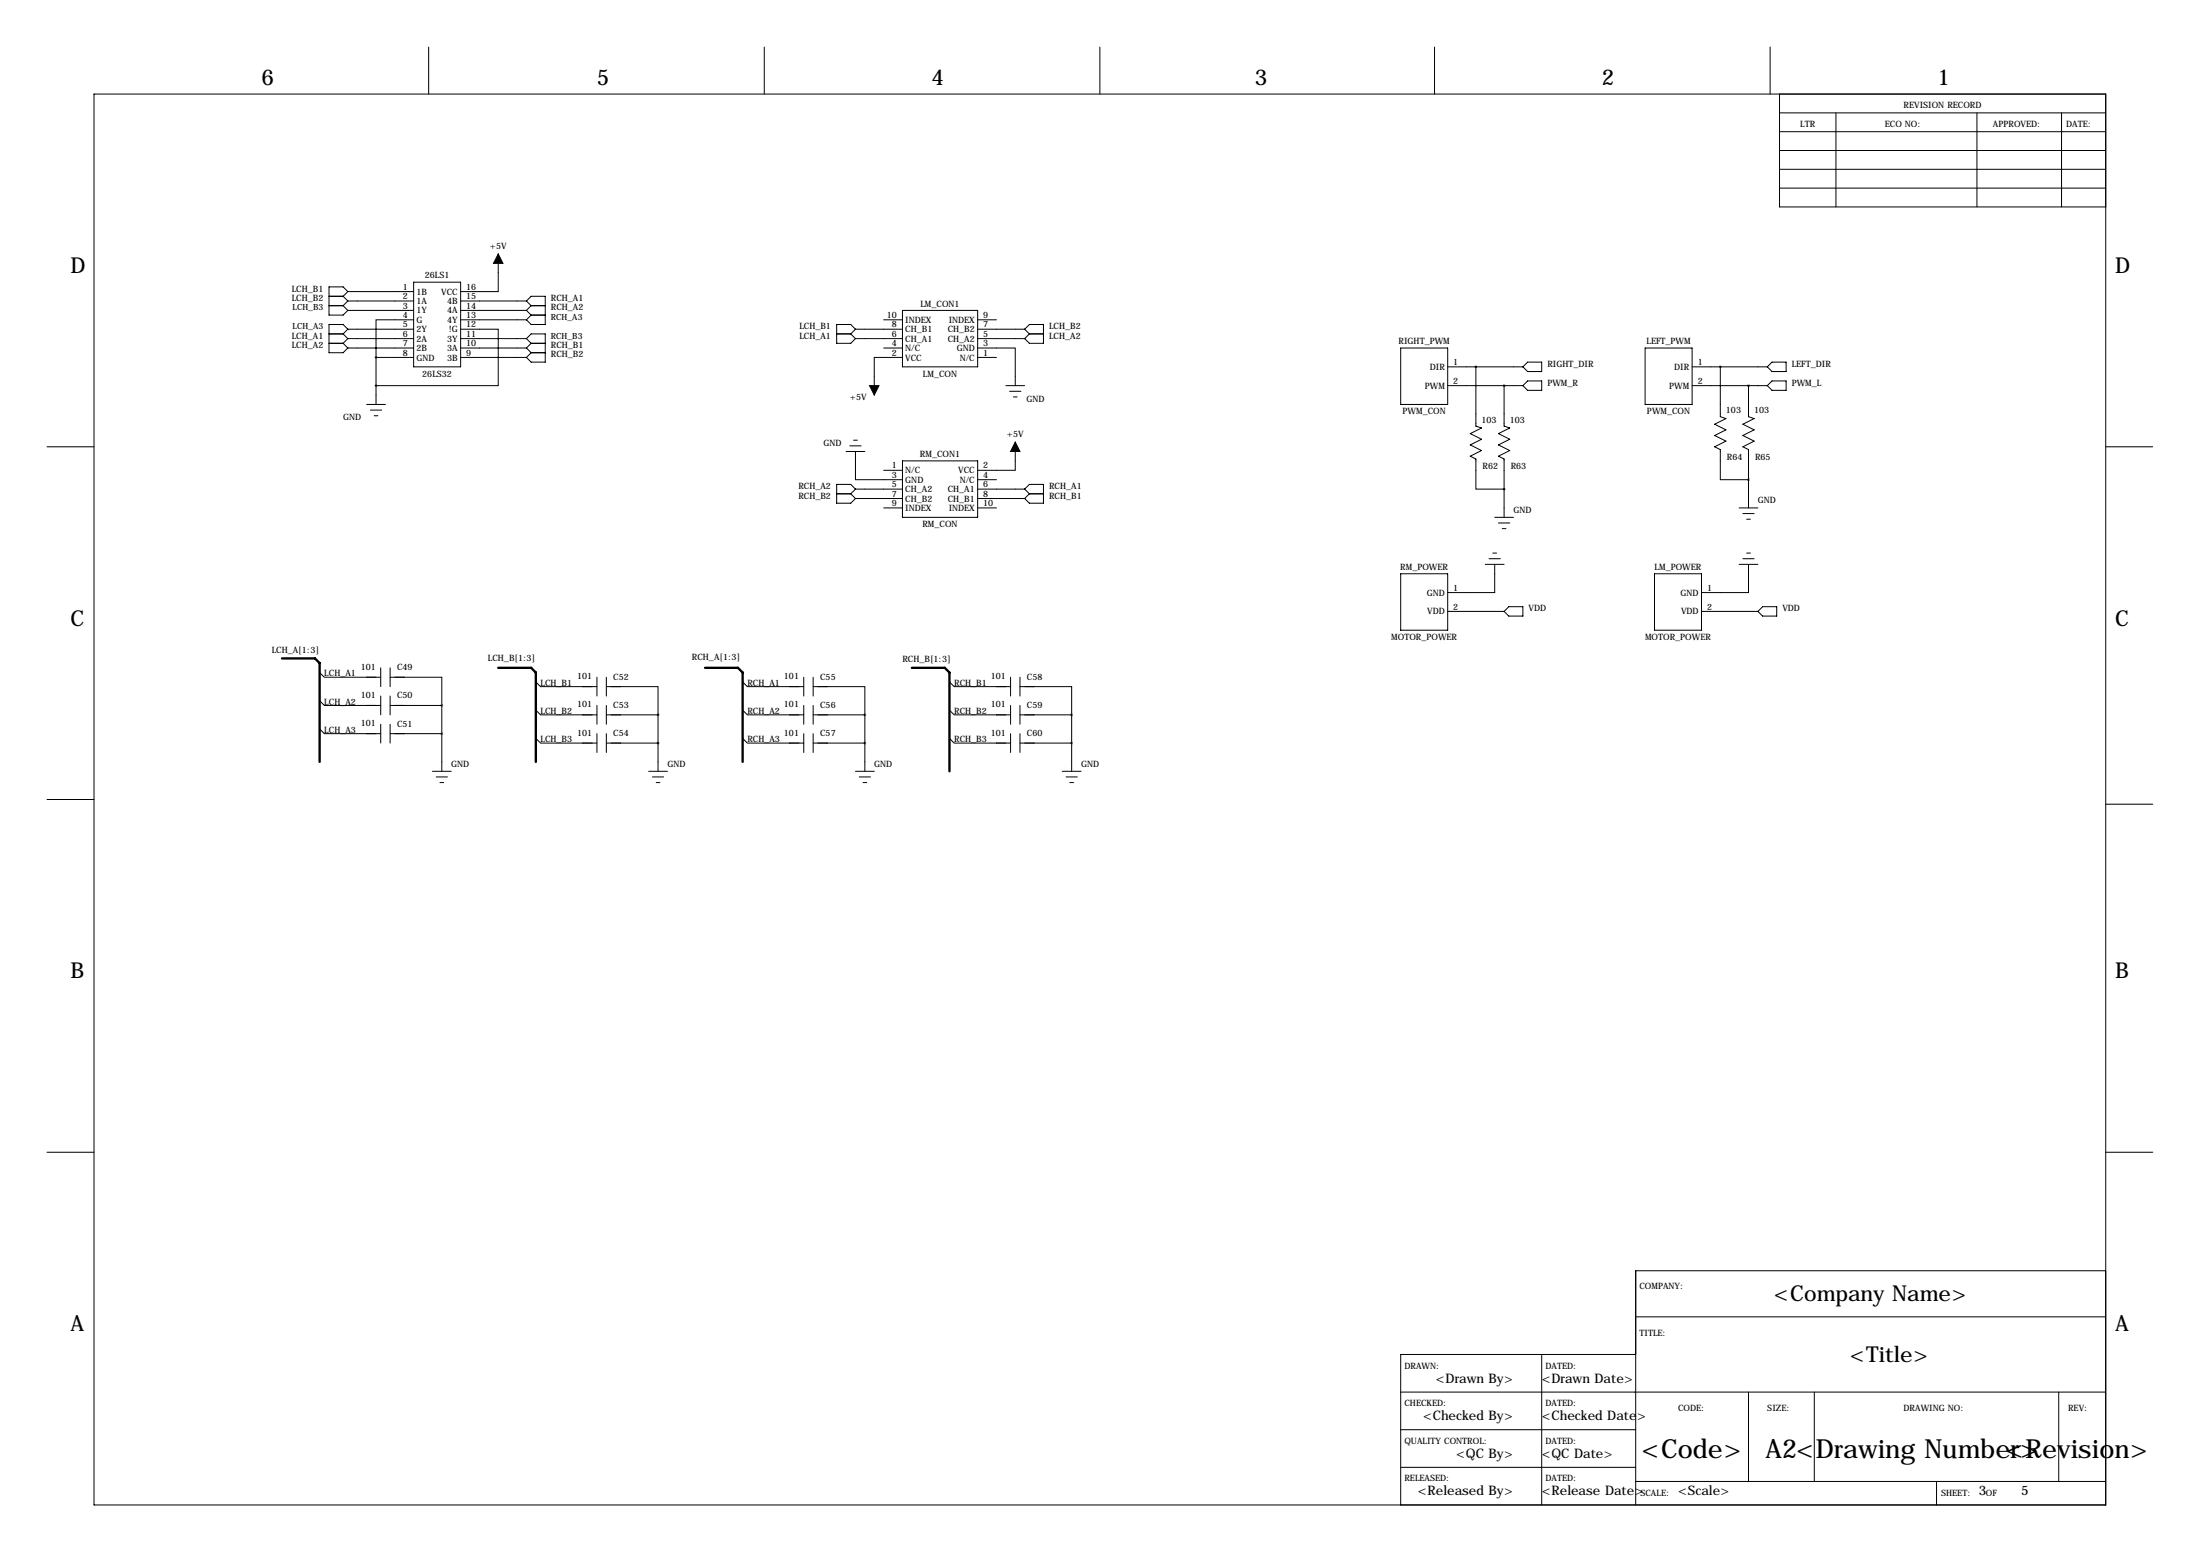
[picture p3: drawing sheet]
<svg xmlns="http://www.w3.org/2000/svg" width="594mm" height="419mm" viewBox="0 0 594 419" stroke-linecap="round" stroke-linejoin="round" font-family="sans-serif">
<g fill="none" stroke="#000" stroke-width=".27">
<path d="M115.8 12.7v12.7M206.5 12.7v12.7M297.2 12.7v12.7M387.6 12.7v12.7M478.3 12.7v12.7M25.4 25.4h543.6v381h-543.6zM480.8 25.4v30.5h88.2M480.8 30.5h88.2M480.8 35.6h88.2M496.1 30.5v25.4M534.2 30.5v25.4M557 30.5v25.4"/>
<path d="M480.8 40.6h88.2M480.8 45.7h88.2M480.8 50.8h88.2M94 78.7h17.8M94 78.7l-1.3-1.2h-3.8v7.6h3.8l1.3-1.3M94 78.7l-1.3 1.3M111.8 76.2h12.7v22.9h-12.7zM134.6 68.6v10.1h-10.1M88.9 82.6h3.8M88.9 80h3.8M88.9 92.7h3.8M88.9 90.2h3.8"/>
<path d="M92.7 80l1.3 1.3M92.7 92.7l1.3 1.3M92.7 90.2l1.3 1.2M92.7 82.6l1.3 1.2M94 81.3h17.8M94 83.8h17.8M94 88.9h17.8M94 91.4h17.8M94 94h17.8M94 88.9l-1.3-1.3h-3.8v7.6h3.8l1.3-1.2M94 81.3l-1.3 1.3M94 91.4l-1.3 1.3"/>
<path d="M94 88.9l-1.3 1.3M101.6 96.5h10.2M101.6 96.5v12.7M111.8 86.4h-10.2v10.1M124.5 88.9h10.1v15.2h-33M124.5 81.3h17.7M124.5 83.8h17.7M124.5 86.4h17.7M124.5 91.4h17.7M124.5 94h17.7M124.5 96.5h17.7M142.2 81.3l1.3 1.3"/>
<path d="M142.2 81.3l1.3-1.3h3.8v7.6h-3.8l-1.3-1.2M142.2 91.4l1.3-1.2h3.8v7.6h-3.8l-1.3-1.3M142.2 83.8l1.3 1.3M142.2 94l1.3 1.2M142.2 91.4l1.3 1.3M143.5 82.6h3.8M143.5 85.1h3.8M143.5 82.6l-1.3 1.2M143.5 95.2h3.8M143.5 92.7h3.8M143.5 92.7l-1.3 1.3M143.5 95.2l-1.3 1.3"/>
<path d="M143.5 85.1l-1.3 1.3M226.1 90.2h3.8M229.9 90.2l1.2 1.2M231.1 88.9h12.7M231.1 91.4h12.7M231.1 88.9l-1.2-1.3h-3.8v5.1h3.8l1.2-1.3M231.1 88.9l-1.2 1.3M238.8 86.4h5M238.8 94h5M243.8 96.5h-7.6v10.2M243.8 83.8h20.4v15.3h-20.4zM264.2 94h10.1v10.1"/>
<path d="M264.2 86.4h5M264.2 88.9h12.7M264.2 91.4h12.7M264.2 96.5h5M276.9 88.9l1.2-1.3h3.8v5.1h-3.8l-1.2-1.3M276.9 88.9l1.2 1.3M278.1 90.2h3.8M278.1 90.2l-1.2 1.2M378.5 94h12.7v15.2h-12.7zM391.2 99.1h20.3M398.8 99.1v16l1.5 .5-3 1.5 3 1.5-3 1.5 3 1.6-3 1.5 1.5 .8v8.1h7.6M412.7 97.8h3.9v2.5h-3.9l-1.2-1.2z"/>
<path d="M444.5 94h12.7v15.2h-12.7zM457.2 99.1h20.3M464.8 99.1v13.4l1.5 .5-3 1.6 3 1.5-3 1.5 3 1.5-3 1.5 1.5 .8v8.1h7.6M477.5 99.1l1.3-1.3h3.8v2.5h-3.8zM99.1 109.2h5M100.1 110.7h3M101.1 112.3h1M230.6 118.9h1M271.8 104.1h5.1M272.8 105.7h3M273.8 107.2h1M274.3 119.4v7.6h-10.1"/>
<path d="M391.2 104.1h20.3M406.4 104.1v11l1.5 .5-3 1.5 3 1.5-3 1.5 3 1.6-3 1.5 1.5 .8v15.7M412.7 102.9h3.9v2.5h-3.9l-1.2-1.3zM457.2 104.1h20.3M472.4 104.1v8.4l1.6 .5-3.1 1.6 3.1 1.5-3.1 1.5 3.1 1.5-3.1 1.5 1.5 .8v15.8M478.8 102.9h3.8v2.5h-3.8l-1.3-1.3zM12.7 120.6h12.7M226.1 133.3h3.8M228.6 121.9h5.1M229.6 120.4h3.1M229.9 133.3l1.2 1.3M231.1 121.9v7.6h12.7"/>
<path d="M231.1 132.1h12.7M231.1 134.6h12.7M231.1 132.1l-1.2-1.3h-3.8v5.1h3.8l1.2-1.3M231.1 132.1l-1.2 1.2M238.8 127h5M238.8 137.2h5M243.8 124.5h20.4v15.2h-20.4zM264.2 129.5h5M264.2 132.1h12.7M264.2 134.6h12.7M264.2 137.2h5M276.9 132.1l1.2-1.3h3.8v5.1h-3.8l-1.2-1.3"/>
<path d="M276.9 132.1l1.2 1.2M278.1 133.3h3.8M278.1 133.3l-1.2 1.3M403.9 139.7h5M469.9 137.2h5.1M470.9 138.7h3.1M569 120.6h12.7M378.5 154.9h12.7v15.3h-12.7zM401.3 152.4h5.1M402.3 150.9h3.1M403.4 149.4h1M403.9 152.4v7.6h-12.7"/>
<path d="M404.9 141.2h3M405.9 142.7h1M447 154.9h12.7v15.3h-12.7zM469.9 152.4h5.1M470.9 150.9h3.1M471.9 140.2h1M471.9 149.4h1M472.4 152.4v7.6h-12.7M391.2 165.1h15.2M407.7 163.8h3.8v2.6h-3.8l-1.3-1.3zM459.7 165.1h15.3M476.2 163.8h3.9v2.6h-3.9l-1.2-1.3z"/>
<path d="M86.4 181.6l1.2 1.3h15.3M86.4 189.2l1.2 1.3h15.3M86.4 196.8l1.2 1.3h15.3M102.9 180.3v5.1M102.9 188v5M102.9 195.6v5.1M105.4 182.9h14v7.6M105.4 180.3v5.1M105.4 188v5M105.4 195.6v5.1M105.4 190.5h14M105.4 198.1h14"/>
<path d="M119.4 190.5v17.8M144.8 184.1l1.2 1.3h15.3M144.8 191.8l1.2 1.2h15.3M144.8 199.4l1.2 1.3h15.3M161.3 182.9v5.1M161.3 190.5v5.1M161.3 198.1v5.1M163.8 185.4h14v7.6M163.8 182.9v5.1M163.8 190.5v5.1M163.8 198.1v5.1M163.8 193h14"/>
<path d="M177.8 193v15.3M200.7 184.1l1.2 1.3h15.3M200.7 191.8l1.2 1.2h15.3M200.7 199.4l1.2 1.3h15.3M217.2 182.9v5.1M217.2 190.5v5.1M217.2 198.1v5.1M219.7 185.4h14v7.6M219.7 193h14M219.7 182.9v5.1M219.7 190.5v5.1M219.7 198.1v5.1"/>
<path d="M233.7 193v15.3M256.5 184.1l1.3 1.3h15.2M256.5 191.8l1.3 1.2h15.2M256.5 199.4l1.3 1.3h15.2M273 182.9v5.1M273 190.5v5.1M273 198.1v5.1M275.6 185.4h14v7.6M275.6 193h14M275.6 182.9v5.1M275.6 190.5v5.1M275.6 198.1v5.1"/>
<path d="M289.6 193v15.3M12.7 215.9h12.7M116.8 208.3h5.1M117.9 209.8h3M118.9 211.3h1M163.8 200.7h14M175.3 208.3h5M176.3 209.8h3M177.3 211.3h1M219.7 200.7h14M231.1 208.3h5.1M232.2 209.8h3"/>
<path d="M233.2 211.3h1M275.6 200.7h14M287 208.3h5.1M288 209.8h3.1M289.1 211.3h1M569 217.2h12.7M12.7 311.1h12.7M569 311.1h12.7M442 355.6h127M569 343.2h-127v63.2M378.5 375.9h190.5M416.6 365.8v40.6"/>
<path d="M442 365.8h-63.5v40.6M472.4 375.9v24.1M490.2 375.9v24.1M556.3 375.9v24.1M378.5 386.1h63.5M378.5 396.2h63.5M442 400h127M523.2 400v6.4"/>
</g>
<path d="M134.6 68.6l1.3 2.5h-2.6zM234.9 104.1h2.6l-1.3 2.6zM274.3 119.4l1.3 2.5h-2.6z" fill="#000" stroke="#000" stroke-width=".27"/>
<path d="M289.5 193a.05 .05 0 0 0 .1 0 .05 .05 0 0 0-.1 0zM289.5 200.7a.05 .05 0 0 0 .1 0 .05 .05 0 0 0-.1 0zM472.4 104.1a.05 .05 0 0 0 .1 0 .05 .05 0 0 0-.1 0zM472.4 129.5a.05 .05 0 0 0 .1 0 .05 .05 0 0 0-.1 0z" fill="#000" stroke="#000" stroke-width=".63"/>
<path d="M76.2 177.8h8.9l1.3 1.3v26.6M134.6 180.3h8.9l1.3 1.3v24.1M190.5 180.3h8.9l1.3 1.3v24.1M246.4 180.3h8.9l1.2 1.3v26.7" fill="none" stroke="#000" stroke-width=".63"/>
<g font-size="7.1">
<text x="443.5" y="393.7">&lt;Code&gt;</text>
<text x="477.1" y="393.7">A2&lt;Drawing Number&gt;</text>
<text x="542" y="393.7">&lt;Revision&gt;</text>
</g>
<g font-size="5.9">
<text x="70.6" y="22.9">6</text>
<text x="161.3" y="22.9">5</text>
<text x="251.7" y="22.9">4</text>
<text x="339.1" y="22.9">3</text>
<text x="432.8" y="22.9">2</text>
<text x="523.5" y="22.9">1</text>
<text x="19" y="73.7">D</text>
<text x="571.5" y="73.7">D</text>
<text x="19" y="168.9">C</text>
<text x="571.5" y="168.9">C</text>
<text x="19" y="264.2">B</text>
<text x="571.5" y="264.2">B</text>
<text x="479.3" y="351.3">&lt;Company Name&gt;</text>
<text x="19" y="359.4">A</text>
<text x="571.5" y="359.4">A</text>
<text x="499.8" y="367.8">&lt;Title&gt;</text>
</g>
<g font-size="3.6">
<text x="387.9" y="373.4">&lt;Drawn By&gt;</text>
<text x="416.6" y="373.4">&lt;Drawn Date&gt;</text>
<text x="384.5" y="383.5">&lt;Checked By&gt;</text>
<text x="416.6" y="383.5">&lt;Checked Date&gt;</text>
<text x="393.5" y="393.7">&lt;QC By&gt;</text>
<text x="416.6" y="393.7">&lt;QC Date&gt;</text>
<text x="383.1" y="403.8">&lt;Released By&gt;</text>
<text x="416.6" y="403.8">&lt;Release Date&gt;</text>
<text x="453.4" y="403.8">&lt;Scale&gt;</text>
<text x="534.7" y="403.8">3</text>
<text x="546.1" y="403.8">5</text>
</g>
<g font-size="2.4">
<text x="514.4" y="29.2">REVISION RECORD</text>
<text x="486.4" y="34.3">LTR</text>
<text x="509.3" y="34.3">ECO NO:</text>
<text x="538.5" y="34.3">APPROVED:</text>
<text x="558.3" y="34.3">DATE:</text>
<text x="132.3" y="67.3">+5V</text>
<text x="114.8" y="75.2">26LS1</text>
<text x="78.8" y="78.7">LCH_B1</text>
<text x="78.8" y="81.3">LCH_B2</text>
<text x="108.9" y="78.2">1</text>
<text x="108.9" y="80.8">2</text>
<text x="108.9" y="83.3">3</text>
<text x="112.5" y="79.6">1B</text>
<text x="112.5" y="82.1">1A</text>
<text x="119.2" y="79.6">VCC</text>
<text x="120.8" y="82.1">4B</text>
<text x="126" y="78.2">16</text>
<text x="126" y="80.8">15</text>
<text x="126" y="83.3">14</text>
<text x="148.8" y="81.3">RCH_A1</text>
<text x="148.8" y="83.8">RCH_A2</text>
<text x="248.7" y="82.8">LM_CON1</text>
<text x="108.9" y="85.9">4</text>
<text x="108.9" y="88.4">5</text>
<text x="112.5" y="84.7">1Y</text>
<text x="112.5" y="87.2">G</text>
<text x="112.5" y="89.7">2Y</text>
<text x="120.8" y="84.7">4A</text>
<text x="120.8" y="87.2">4Y</text>
<text x="121.3" y="89.7">!G</text>
<text x="126" y="85.9">13</text>
<text x="126" y="88.4">12</text>
<text x="216" y="88.9">LCH_B1</text>
<text x="239.6" y="85.9">10</text>
<text x="241" y="88.4">8</text>
<text x="244.6" y="87.2">INDEX</text>
<text x="244.6" y="89.7">CH_B1</text>
<text x="256.1" y="89.7">CH_B2</text>
<text x="256.3" y="87.2">INDEX</text>
<text x="265.7" y="85.9">9</text>
<text x="265.7" y="88.4">7</text>
<text x="283.5" y="88.9">LCH_B2</text>
<text x="78.8" y="94">LCH_A2</text>
<text x="78.8" y="91.4">LCH_A1</text>
<text x="108.9" y="90.9">6</text>
<text x="108.9" y="93.5">7</text>
<text x="112.5" y="92.3">2A</text>
<text x="112.5" y="94.8">2B</text>
<text x="120.8" y="92.3">3Y</text>
<text x="120.8" y="94.8">3A</text>
<text x="126" y="90.9">11</text>
<text x="126" y="93.5">10</text>
<text x="148.8" y="94">RCH_B1</text>
<text x="216" y="91.4">LCH_A1</text>
<text x="241" y="90.9">6</text>
<text x="241" y="93.5">4</text>
<text x="244.6" y="92.3">CH_A1</text>
<text x="244.6" y="94.8">N/C</text>
<text x="256.1" y="92.3">CH_A2</text>
<text x="258.5" y="94.8">GND</text>
<text x="265.7" y="90.9">5</text>
<text x="265.7" y="93.5">3</text>
<text x="283.5" y="91.4">LCH_A2</text>
<text x="377.9" y="93">RIGHT_PWM</text>
<text x="444.9" y="93">LEFT_PWM</text>
<text x="108.9" y="96">8</text>
<text x="112.5" y="97.4">GND</text>
<text x="114.1" y="101.7">26LS32</text>
<text x="120.8" y="97.4">3B</text>
<text x="126" y="96">9</text>
<text x="148.8" y="96.5">RCH_B2</text>
<text x="241" y="96">2</text>
<text x="244.6" y="97.4">VCC</text>
<text x="249.4" y="101.7">LM_CON</text>
<text x="259.3" y="97.4">N/C</text>
<text x="265.7" y="96">1</text>
<text x="386.3" y="99.9">DIR</text>
<text x="392.7" y="98.6">1</text>
<text x="418.1" y="99.1">RIGHT_DIR</text>
<text x="452.4" y="99.9">DIR</text>
<text x="458.7" y="98.6">1</text>
<text x="484.1" y="99.1">LEFT_DIR</text>
<text x="229.6" y="108">+5V</text>
<text x="385" y="105">PWM</text>
<text x="392.7" y="103.6">2</text>
<text x="418.1" y="104.1">PWM_R</text>
<text x="451" y="105">PWM</text>
<text x="458.7" y="103.6">2</text>
<text x="484.1" y="104.1">PWM_L</text>
<text x="92.7" y="113.3">GND</text>
<text x="277.4" y="108.5">GND</text>
<text x="379" y="111.9">PWM_CON</text>
<text x="445" y="111.9">PWM_CON</text>
<text x="466.3" y="111.6">103</text>
<text x="474" y="111.6">103</text>
<text x="272" y="118.1">+5V</text>
<text x="400.3" y="114.2">103</text>
<text x="407.9" y="114.2">103</text>
<text x="222.5" y="120.4">GND</text>
<text x="248.6" y="123.4">RM_CON1</text>
<text x="466.6" y="124.2">R64</text>
<text x="474.2" y="124.2">R65</text>
<text x="241" y="126.5">1</text>
<text x="241" y="129">3</text>
<text x="241" y="131.6">5</text>
<text x="244.6" y="127.8">N/C</text>
<text x="244.6" y="130.4">GND</text>
<text x="258.9" y="127.8">VCC</text>
<text x="259.3" y="130.4">N/C</text>
<text x="265.7" y="126.5">2</text>
<text x="265.7" y="129">4</text>
<text x="265.7" y="131.6">6</text>
<text x="400.6" y="126.7">R62</text>
<text x="408.2" y="126.7">R63</text>
<text x="215.7" y="132.1">RCH_A2</text>
<text x="215.7" y="134.6">RCH_B2</text>
<text x="241" y="134.1">7</text>
<text x="241" y="136.7">9</text>
<text x="244.6" y="132.9">CH_A2</text>
<text x="244.6" y="135.5">CH_B2</text>
<text x="244.6" y="138">INDEX</text>
<text x="256.1" y="132.9">CH_A1</text>
<text x="256.1" y="135.5">CH_B1</text>
<text x="256.3" y="138">INDEX</text>
<text x="265.7" y="134.1">8</text>
<text x="265.7" y="136.7">10</text>
<text x="283.5" y="132.1">RCH_A1</text>
<text x="283.5" y="134.6">RCH_B1</text>
<text x="475" y="135.9">GND</text>
<text x="249.2" y="142.4">RM_CON</text>
<text x="408.9" y="138.4">GND</text>
<text x="378.4" y="153.9">RM_POWER</text>
<text x="447.1" y="153.9">LM_POWER</text>
<text x="385.5" y="160.9">GND</text>
<text x="392.7" y="159.5">1</text>
<text x="454.1" y="160.9">GND</text>
<text x="461.3" y="159.5">1</text>
<text x="385.6" y="165.9">VDD</text>
<text x="392.7" y="164.6">2</text>
<text x="413" y="165.1">VDD</text>
<text x="454.2" y="165.9">VDD</text>
<text x="461.3" y="164.6">2</text>
<text x="481.6" y="165.1">VDD</text>
<text x="375.9" y="172.9">MOTOR_POWER</text>
<text x="444.5" y="172.9">MOTOR_POWER</text>
<text x="73.4" y="176.3">LCH_A[1:3]</text>
<text x="131.8" y="178.6">LCH_B[1:3]</text>
<text x="186.9" y="178.3">RCH_A[1:3]</text>
<text x="243.8" y="178.8">RCH_B[1:3]</text>
<text x="87.6" y="182.6">LCH_A1</text>
<text x="97.5" y="180.8">101</text>
<text x="107.3" y="181">C49</text>
<text x="146" y="185.2">LCH_B1</text>
<text x="155.9" y="183.4">101</text>
<text x="165.7" y="183.5">C52</text>
<text x="201.9" y="185.2">RCH_A1</text>
<text x="211.8" y="183.4">101</text>
<text x="221.6" y="183.5">C55</text>
<text x="257.8" y="185.2">RCH_B1</text>
<text x="267.7" y="183.4">101</text>
<text x="277.5" y="183.5">C58</text>
<text x="87.6" y="190.2">LCH_A2</text>
<text x="97.5" y="188.5">101</text>
<text x="107.3" y="188.6">C50</text>
<text x="155.9" y="191">101</text>
<text x="165.7" y="191.1">C53</text>
<text x="211.8" y="191">101</text>
<text x="221.6" y="191.1">C56</text>
<text x="267.7" y="191">101</text>
<text x="277.5" y="191.1">C59</text>
<text x="87.6" y="197.9">LCH_A3</text>
<text x="97.5" y="196.1">101</text>
<text x="107.3" y="196.2">C51</text>
<text x="146" y="192.8">LCH_B2</text>
<text x="201.9" y="192.8">RCH_A2</text>
<text x="257.8" y="192.8">RCH_B2</text>
<text x="146" y="200.4">LCH_B3</text>
<text x="155.9" y="198.6">101</text>
<text x="165.7" y="198.8">C54</text>
<text x="201.9" y="200.4">RCH_A3</text>
<text x="211.8" y="198.6">101</text>
<text x="221.6" y="198.8">C57</text>
<text x="257.8" y="200.4">RCH_B3</text>
<text x="267.7" y="198.6">101</text>
<text x="277.5" y="198.8">C60</text>
<text x="121.9" y="207">GND</text>
<text x="180.3" y="207">GND</text>
<text x="236.2" y="207">GND</text>
<text x="292.1" y="207">GND</text>
<text x="443" y="348">COMPANY:</text>
<text x="443" y="360.7">TITLE:</text>
<text x="379.5" y="369.6">DRAWN:</text>
<text x="417.6" y="369.6">DATED:</text>
<text x="379.5" y="379.7">CHECKED:</text>
<text x="417.6" y="379.7">DATED:</text>
<text x="453.4" y="381">CODE:</text>
<text x="477.5" y="381">SIZE:</text>
<text x="514.4" y="381">DRAWING NO:</text>
<text x="558.8" y="381">REV:</text>
<text x="379.5" y="389.9">QUALITY CONTROL:</text>
<text x="417.6" y="389.9">DATED:</text>
<text x="379.5" y="400">RELEASED:</text>
<text x="417.6" y="400">DATED:</text>
<text x="443.2" y="403.9">SCALE:</text>
<text x="524.5" y="403.9">SHEET:</text>
<text x="536.6" y="403.9">OF</text>
</g>
<g font-size="2.3">
<text x="79.1" y="83.8">LCH_B3</text>
<text x="79.1" y="88.9">LCH_A3</text>
<text x="148.8" y="86.4">RCH_A3</text>
<text x="148.8" y="91.4">RCH_B3</text>
</g>
</svg>
